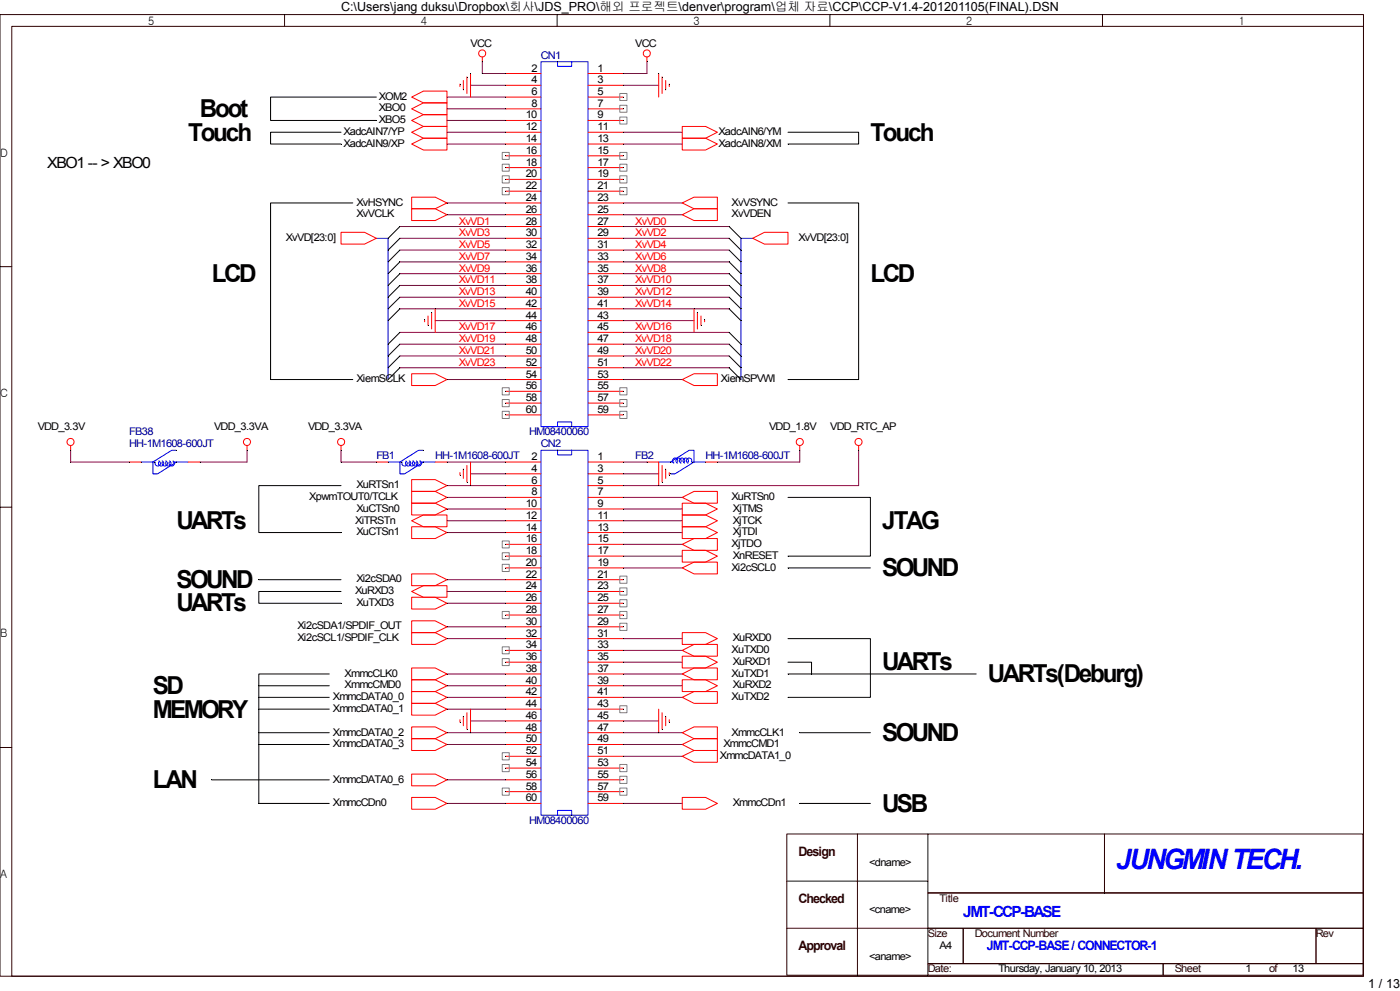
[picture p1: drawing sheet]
<svg xmlns="http://www.w3.org/2000/svg" width="297mm" height="210mm" viewBox="0 0 297 210" stroke-linecap="round" stroke-linejoin="round" font-family="sans-serif">
<g fill="none" stroke="#300000" stroke-width=".21">
<path d="M0 3.1h288.9v203.7h-288.9zM2.5 5.6h286.4v201.2h-286.4zM60.3 3.1v2.5M118.1 3.1v2.5M175.9 3.1v2.5M233.6 3.1v2.5M0 56.5h2.5M0 107.4h2.5M0 158.3h2.5M181.7 176.6v30M196.6 176.6h92.3v12.5h-92.3zM196.6 176.6h-29.9v30h29.9"/>
<path d="M234.1 176.6v12.5M166.7 196.6h29.9M166.7 186.6h29.9M196.6 189.1h92.3v7.5h-92.3zM196.6 196.6h7.5v7.5h-7.5zM204.1 196.6h74.8v7.5h-74.8zM278.9 196.6h10v7.5h-10zM196.6 204.1h49.9v2.5h-49.9zM246.5 204.1h42.4v2.5h-42.4z"/>
</g>
<g fill="none" stroke="#800040" stroke-width=".21">
<path d="M99.7 18.1h7.5M102.2 13.1v2.5h5M132.1 18.1h7.5M137.1 13.1v2.5h-5M94.7 20.6h12.5M94.7 23.1h12.5M94.7 28h12.5M94.7 25.5h12.5M94.7 30.5h12.5M132.1 28h12.5M132.1 30.5h12.5M84.7 48h22.5"/>
<path d="M84.7 50.5h22.5M84.7 53h22.5M84.7 55.5h22.5M84.7 58h22.5M94.7 43h12.5M94.7 45.5h12.5M132.1 48h22.4M132.1 50.5h22.4M132.1 53h22.4M132.1 55.5h22.4M132.1 58h22.4M132.1 43h12.5"/>
<path d="M132.1 45.5h12.5M84.7 77.9h22.5M84.7 60.5h22.5M84.7 63h22.5M84.7 65.4h22.5M84.7 70.4h22.5M84.7 72.9h22.5M84.7 75.4h22.5M92.2 67.9h15M132.1 77.9h22.4M132.1 60.5h22.4M132.1 63h22.4"/>
<path d="M132.1 65.4h22.4M132.1 70.4h22.4M132.1 72.9h22.4M132.1 75.4h22.4M132.1 67.9h15M15 95.4v2.5h12.4M52.4 95.4v2.5h-10M72.3 95.4v2.5h7.5M94.7 97.9h12.5M94.7 80.4h12.5M132.1 97.9h5M132.1 80.4h12.5"/>
<path d="M169.5 95.4v2.5h-17.5M182 95.4v7.5h-49.9M94.7 102.9h12.5M94.7 105.4h12.5M94.7 107.8h12.5M94.7 110.3h12.5M94.7 112.8h12.5M99.7 100.4h7.5M132.1 105.4h12.5M132.1 107.8h12.5M132.1 110.3h12.5M132.1 112.8h12.5"/>
<path d="M132.1 117.8h12.5M132.1 100.4h7.5M132.1 115.3h12.5M94.7 135.3h12.5M94.7 122.8h12.5M94.7 125.3h12.5M94.7 127.8h12.5M94.7 132.8h12.5M132.1 135.3h12.5M132.1 137.8h12.5M132.1 120.3h12.5M94.7 155.2h12.5"/>
<path d="M94.7 142.8h12.5M94.7 145.3h12.5M94.7 147.7h12.5M94.7 150.2h12.5M94.7 157.7h12.5M99.7 152.7h7.5M132.1 155.2h12.5M132.1 142.8h12.5M132.1 145.3h12.5M132.1 152.7h7.5M132.1 147.7h12.5M132.1 140.3h12.5"/>
<path d="M132.1 157.7h12.5M94.7 165.2h12.5M94.7 170.2h12.5M132.1 170.2h12.5M132.1 160.2h12.5"/>
</g>
<g fill="none" stroke="#00f" stroke-width=".21">
<path d="M114.6 13.1h10v77.3h-10zM118.2 13.1v.9h3v-.9M79.8 50.5h2.4v29.9M159.5 50.5h-2.5v29.9M29.9 97.9h2.7M33.7 97.6a.57 .57 0 0 1 .2 .8 .57 .57 0 0 1-.7 .3 .57 .57 0 0 1-.3-.8M34.4 97.6a.57 .57 0 0 1 .3 .8 .57 .57 0 0 1-.8 .2 .57 .57 0 0 1-.3-.7M35.1 97.6a.57 .57 0 0 1 .3 .8 .57 .57 0 0 1-.7 .3 .57 .57 0 0 1-.3-.8M35.9 97.6a.57 .57 0 0 1 .3 .8 .57 .57 0 0 1-.8 .3 .57 .57 0 0 1-.2-.8M36.7 97.6a.57 .57 0 0 1 .2 .8 .57 .57 0 0 1-.8 .2 .57 .57 0 0 1-.2-.7M36.7 97.9h3.2M37.4 95.4h-1l-4 2.5v2.5h1l4-2.5"/>
<path d="M82.2 97.9h2.8M86 97.6a.57 .57 0 0 1 .2 .8 .57 .57 0 0 1-.7 .2 .57 .57 0 0 1-.3-.7M86.7 97.6a.57 .57 0 0 1 .3 .8 .57 .57 0 0 1-.8 .2 .57 .57 0 0 1-.2-.7M87.5 97.6a.57 .57 0 0 1 .3 .8 .57 .57 0 0 1-.8 .3 .57 .57 0 0 1-.2-.8M88.2 97.6a.57 .57 0 0 1 .3 .8 .57 .57 0 0 1-.8 .2 .57 .57 0 0 1-.2-.7M89 97.6a.57 .57 0 0 1 .3 .8 .57 .57 0 0 1-.8 .2 .57 .57 0 0 1-.3-.7M89 97.9h3.2M89.7 95.4h-1l-4 2.5v2.5h1.1l3.9-2.5M114.6 95.4h10v77.3h-10zM118.2 90.4v-1h3v1M118.2 95.4v.9h3v-.9M139.6 97.9h3.2"/>
<path d="M142.1 97.9l4-2.5h1v2.5l-4 2.5h-1M143.6 97.9a.57 .57 0 0 0-.2-.8 .57 .57 0 0 0-.8 .2 .57 .57 0 0 0 .2 .8M144.3 97.9a.57 .57 0 0 0-.3-.8 .57 .57 0 0 0-.7 .2 .57 .57 0 0 0 .3 .8M145.1 97.9a.57 .57 0 0 0-.3-.8 .57 .57 0 0 0-.8 .2 .57 .57 0 0 0 .3 .8M145.8 97.9a.57 .57 0 0 0-.2-.8 .57 .57 0 0 0-.8 .2 .57 .57 0 0 0 .3 .8M146.5 97.9a.57 .57 0 0 0-.2-.8 .57 .57 0 0 0-.8 .2 .57 .57 0 0 0 .3 .8M146.8 97.9h2.7M118.2 172.7v-1h3v1"/>
</g>
<g fill="none" stroke="#f00" stroke-width=".21">
<path d="M97.5 17.8v.5M98.2 17.1v1.9M99 16.3v3.5M99.7 15.6v5M102.2 12.1v1M107.2 15.6h7.4M107.2 18.1h7.4M124.6 15.6h7.5M124.6 18.1h7.5M137.1 12.1v1M139.6 15.6v5M140.3 16.3v3.5"/>
<path d="M141.1 17.1v1.9M141.8 17.8v.5M87.2 20.6l2.5-1.3h5v2.5h-5zM87.2 23.1l2.5-1.3h5v2.5h-5zM87.2 28l2.5-1.2h5v2.5h-5zM87.2 25.5l2.5-1.2h5v2.5h-5zM87.2 30.5l2.5-1.2h5v2.5h-5zM107.2 20.6h7.4M107.2 23.1h7.4M107.2 25.5h7.4M107.2 28h7.4M107.2 30.5h7.4"/>
<path d="M107.2 33h7.4M107.2 35.5h7.4M107.2 38h7.4M124.6 20.6h7.5M124.6 23.1h7.5M124.6 25.5h7.5M124.6 28h7.5M124.6 30.5h7.5M124.6 33h7.5M124.6 35.5h7.5M124.6 38h7.5M144.6 26.8h4.9l2.5 1.2-2.5 1.3h-4.9z"/>
<path d="M144.6 29.3h4.9l2.5 1.2-2.5 1.3h-4.9zM72.3 49.2h5l2.5 1.3-2.5 1.2h-5zM87.2 41.8h5l2.5 1.2-2.5 1.2h-5zM87.2 44.2h5l2.5 1.3-2.5 1.2h-5zM107.2 40.5h7.4M107.2 43h7.4M107.2 45.5h7.4M107.2 48h7.4M107.2 50.5h7.4M107.2 53h7.4M107.2 55.5h7.4M107.2 58h7.4"/>
<path d="M124.6 40.5h7.5M124.6 43h7.5M124.6 45.5h7.5M124.6 48h7.5M124.6 50.5h7.5M124.6 53h7.5M124.6 55.5h7.5M124.6 58h7.5M144.6 43l2.5-1.2h4.9v2.4h-4.9zM144.6 45.5l2.5-1.3h4.9v2.5h-4.9zM159.5 50.5l2.5-1.3h5v2.5h-5zM87.2 79.2h5l2.5 1.2-2.5 1.3h-5z"/>
<path d="M90 67.7v.5M90.7 66.9v2M91.5 66.2v3.5M92.2 65.4v5M107.2 60.5h7.4M107.2 63h7.4M107.2 65.4h7.4M107.2 67.9h7.4M107.2 70.4h7.4M107.2 72.9h7.4M107.2 75.4h7.4M107.2 77.9h7.4"/>
<path d="M124.6 60.5h7.5M124.6 63h7.5M124.6 65.4h7.5M124.6 67.9h7.5M124.6 70.4h7.5M124.6 72.9h7.5M124.6 75.4h7.5M124.6 77.9h7.5M147.1 65.4v5M147.8 66.2v3.5M148.6 66.9v2M149.3 67.7v.5"/>
<path d="M15 94.4v1M27.4 97.9h2.5M39.9 97.9h2.5M52.4 94.4v1M72.3 94.4v1M79.8 97.9h2.4M92.2 97.9h2.5M98.2 99.3v2M99 98.6v3.5M99.7 97.9v5M107.2 97.9h7.4M107.2 80.4h7.4"/>
<path d="M107.2 82.9h7.4M107.2 85.4h7.4M107.2 87.9h7.4M124.6 97.9h7.5M124.6 80.4h7.5M124.6 82.9h7.5M124.6 85.4h7.5M124.6 87.9h7.5M137.1 97.9h2.5v5M140.3 98.6v3.5M141.1 99.3v2M144.6 80.4l2.5-1.2h4.9v2.5h-4.9z"/>
<path d="M149.5 97.9h2.5M169.5 94.4v1M182 94.4v1M87.2 101.6h5l2.5 1.3-2.5 1.2h-5zM87.2 104.1h5l2.5 1.3-2.5 1.2h-5zM87.2 106.6h5l2.5 1.2-2.5 1.3h-5zM87.2 111.6h5l2.5 1.2-2.5 1.3h-5zM87.2 110.3l2.5-1.2h5v2.5h-5zM97.5 100.1v.5M107.2 100.4h7.4M107.2 102.9h7.4M107.2 105.4h7.4"/>
<path d="M107.2 107.8h7.4M107.2 110.3h7.4M107.2 112.8h7.4M107.2 115.3h7.4M107.2 117.8h7.4M124.6 100.4h7.5M124.6 102.9h7.5M124.6 105.4h7.5M124.6 107.8h7.5M124.6 110.3h7.5M124.6 112.8h7.5M124.6 115.3h7.5"/>
<path d="M124.6 117.8h7.5M141.8 100.1v.5M144.6 106.6h4.9l2.5 1.2-2.5 1.3h-4.9zM144.6 109.1h4.9l2.5 1.2-2.5 1.3h-4.9zM144.6 111.6h4.9l2.5 1.2-2.5 1.3h-4.9zM144.6 116.6h4.9l2.5 1.2-2.5 1.3h-4.9zM144.6 115.3l2.5-1.2h4.9v2.5h-4.9zM144.6 105.4l2.5-1.3h4.9v2.5h-4.9zM87.2 121.6h5l2.5 1.2-2.5 1.3h-5zM87.2 125.3l2.5-1.2h5v2.4h-5zM87.2 126.5h5l2.5 1.3-2.5 1.2h-5zM87.2 131.5h5l2.5 1.3-2.5 1.2h-5z"/>
<path d="M87.2 134h5l2.5 1.3-2.5 1.2h-5zM107.2 120.3h7.4M107.2 122.8h7.4M107.2 125.3h7.4M107.2 127.8h7.4M107.2 130.3h7.4M107.2 132.8h7.4M107.2 135.3h7.4M107.2 137.8h7.4M124.6 120.3h7.5M124.6 122.8h7.5M124.6 125.3h7.5"/>
<path d="M124.6 127.8h7.5M124.6 130.3h7.5M124.6 132.8h7.5M124.6 135.3h7.5M124.6 137.8h7.5M144.6 139h4.9l2.5 1.3-2.5 1.2h-4.9zM144.6 134h4.9l2.5 1.3-2.5 1.2h-4.9zM144.6 137.8l2.5-1.3h4.9v2.5h-4.9zM144.6 120.3l2.5-1.2h4.9v2.5h-4.9zM87.2 141.5h5l2.5 1.3-2.5 1.2h-5zM87.2 144h5l2.5 1.3-2.5 1.2h-5zM87.2 146.5h5l2.5 1.2-2.5 1.3h-5z"/>
<path d="M87.2 149h5l2.5 1.2-2.5 1.3h-5zM87.2 154h5l2.5 1.2-2.5 1.3h-5zM87.2 156.5h5l2.5 1.2-2.5 1.3h-5zM97.5 152.4v.6M98.2 151.7v2M99 151v3.5M99.7 150.2v5M107.2 140.3h7.4M107.2 142.8h7.4M107.2 145.3h7.4M107.2 147.7h7.4M107.2 150.2h7.4"/>
<path d="M107.2 152.7h7.4M107.2 155.2h7.4M107.2 157.7h7.4M124.6 140.3h7.5M124.6 142.8h7.5M124.6 145.3h7.5M124.6 147.7h7.5M124.6 150.2h7.5M124.6 152.7h7.5M124.6 155.2h7.5M124.6 157.7h7.5M139.6 150.2v5"/>
<path d="M140.3 151v3.5M141.1 151.7v2M141.8 152.4v.6M144.6 155.2l2.5-1.2h4.9v2.5h-4.9zM144.6 144h4.9l2.5 1.3-2.5 1.2h-4.9zM144.6 147.7l2.5-1.2h4.9v2.5h-4.9zM144.6 142.8l2.5-1.3h4.9v2.5h-4.9zM144.6 157.7l2.5-1.2h4.9v2.5h-4.9zM87.2 164h5l2.5 1.2-2.5 1.2h-5zM87.2 168.9h5l2.5 1.3-2.5 1.2h-5zM107.2 160.2h7.4M107.2 162.7h7.4"/>
<path d="M107.2 165.2h7.4M107.2 167.7h7.4M107.2 170.2h7.4M124.6 160.2h7.5M124.6 162.7h7.5M124.6 165.2h7.5M124.6 167.7h7.5M124.6 170.2h7.5M144.6 168.9h4.9l2.5 1.3-2.5 1.2h-4.9zM144.6 160.2l2.5-1.2h4.9v2.5h-4.9z"/>
<circle cx="102.2" cy="11.3" r=".74"/>
<circle cx="137.1" cy="11.3" r=".74"/>
<circle cx="14.9" cy="93.6" r=".74"/>
<circle cx="52.4" cy="93.6" r=".76"/>
<circle cx="72.3" cy="93.6" r=".75"/>
<circle cx="169.5" cy="93.6" r=".75"/>
<circle cx="181.9" cy="93.6" r=".74"/>
</g>
<g fill="none" stroke="#808080" stroke-width=".21">
<path d="M131.3 19.8h1.6v1.5h-1.6zM106.4 32.3h1.5v1.5h-1.5zM106.4 34.8h1.5v1.5h-1.5zM106.4 37.2h1.5v1.6h-1.5zM106.4 39.7h1.5v1.6h-1.5zM131.3 22.3h1.6v1.5h-1.6zM131.3 24.8h1.6v1.5h-1.6zM131.3 32.3h1.6v1.5h-1.6zM131.3 34.8h1.6v1.5h-1.6zM131.3 37.2h1.6v1.6h-1.6zM131.3 39.7h1.6v1.6h-1.6zM106.4 82.1h1.5v1.5h-1.5z"/>
<path d="M106.4 84.6h1.5v1.5h-1.5zM106.4 87.1h1.5v1.5h-1.5zM131.3 82.1h1.6v1.5h-1.6zM131.3 84.6h1.6v1.5h-1.6zM131.3 87.1h1.6v1.5h-1.6zM106.4 114.6h1.5v1.5h-1.5zM106.4 117.1h1.5v1.5h-1.5zM106.4 119.5h1.5v1.6h-1.5zM106.4 129.5h1.5v1.5h-1.5zM106.4 137h1.5v1.5h-1.5zM106.4 139.5h1.5v1.5h-1.5zM131.3 122h1.6v1.5h-1.6z"/>
<path d="M131.3 124.5h1.6v1.5h-1.6zM131.3 127h1.6v1.5h-1.6zM131.3 129.5h1.6v1.5h-1.6zM131.3 132h1.6v1.5h-1.6zM106.4 159.4h1.5v1.5h-1.5zM131.3 149.5h1.6v1.5h-1.6zM106.4 161.9h1.5v1.5h-1.5zM106.4 166.9h1.5v1.5h-1.5zM131.3 161.9h1.6v1.5h-1.6zM131.3 164.4h1.6v1.5h-1.6zM131.3 166.9h1.6v1.5h-1.6z"/>
</g>
<g fill="none" stroke="#000" stroke-width=".21">
<path d="M72.3 28h-15v2.5h15M79.8 20.6h-22.5v4.9h22.5M167 28h15v2.5h-15M74.8 43h-17.5v37.4h17.5M84.7 50.5l-2.5 2.5M84.7 53l-2.5 2.5M84.7 58l-2.5 2.5M84.7 55.5l-2.5 2.5M84.7 48l-2.5 2.5M154.5 50.5l2.5 2.5M154.5 53l2.5 2.5M154.5 58l2.5 2.5"/>
<path d="M154.5 55.5l2.5 2.5M154.5 48l2.5 2.5M167 43h15v37.4h-15M84.7 60.5l-2.5 2.5M84.7 65.4l-2.5 2.5M84.7 63l-2.5 2.4M84.7 72.9l-2.5 2.5M84.7 75.4l-2.5 2.5M84.7 70.4l-2.5 2.5M84.7 77.9l-2.5 2.5M154.5 60.5l2.5 2.5M154.5 65.4l2.5 2.5"/>
<path d="M154.5 63l2.5 2.4M154.5 72.9l2.5 2.5M154.5 75.4l2.5 2.5M154.5 70.4l2.5 2.5M154.5 77.9l2.5 2.5M72.3 102.9h-17.5v9.9h17.5M167 105.4h17.5v12.4h-17.5M54.8 122.8h17.5M72.3 125.3h-17.5v2.5h17.5M167 135.3h17.5v12.4h-17.5M167 120.3h17.5M54.8 155.2h15"/>
<path d="M54.8 145.3h15M54.8 147.7h15M54.8 150.2h15M54.8 157.7h15M69.8 142.8h-15v27.4h15M167 140.3h5v2.5h-5M169.5 155.2h15M172 142.8h34.9M44.9 165.2h24.9M169.5 170.2h15"/>
</g>
<text font-size="6" fill="#00f" x="236.5" y="184">JUNGMIN TECH.</text>
<g font-size="5.2">
<text x="39.9" y="29.8">Touch</text>
<text x="42.4" y="24.8">Boot</text>
<text x="184.5" y="29.8">Touch</text>
<text x="44.9" y="59.7">LCD</text>
<text x="184.5" y="59.7">LCD</text>
<text x="37.4" y="112.1">UARTs</text>
<text x="187" y="112.1">JTAG</text>
<text x="37.4" y="124.5">SOUND</text>
<text x="187" y="122.1">SOUND</text>
<text x="37.4" y="129.5">UARTs</text>
<text x="187" y="142">UARTs</text>
<text x="32.4" y="147">SD</text>
<text x="209.4" y="144.5">UARTs(Deburg)</text>
<text x="32.4" y="152">MEMORY</text>
<text x="187" y="157">SOUND</text>
<text x="32.4" y="166.9">LAN</text>
<text x="187" y="171.9">USB</text>
</g>
<text font-size="3.3" x="10" y="35.6">XBO1 -- &gt; XBO0</text>
<text font-size="3.3" fill="#00f" x="204.1" y="194.2">JMT-CCP-BASE</text>
<g font-size="2.8" fill="#300000">
<text x="169.2" y="181.4">Design</text>
<text x="169.2" y="191.3">Checked</text>
<text x="169.2" y="201.3">Approval</text>
</g>
<text font-size="2.8" fill="#00f" x="209.1" y="201.3">JMT-CCP-BASE / CONNECTOR-1</text>
<g font-size="2.7">
<text x="72.3" y="2.4">C:\Users\jang duksu\Dropbox\회사\JDS_PRO\해외 프로젝트\denver\program\업체 자료\CCP\CCP-V1.4-201201105(FINAL).DSN</text>
<text x="290" y="209.3">1 / 13</text>
</g>
<g font-size="2.5">
<text x="31.4" y="5.2">5</text>
<text x="89.2" y="5.2">4</text>
<text x="146.9" y="5.2">3</text>
<text x="204.8" y="5.2">2</text>
<text x="262.5" y="5.2">1</text>
<text x="0" y="33.2">D</text>
<text x="0" y="84.1">C</text>
<text x="0" y="135">B</text>
<text x="0" y="185.9">A</text>
</g>
<g font-size="2.2">
<text x="99.7" y="9.9">VCC</text>
<text x="134.6" y="9.9">VCC</text>
<text x="112.7" y="15.1">2</text>
<text x="112.7" y="17.6">4</text>
<text x="126.6" y="15.1">1</text>
<text x="126.6" y="17.6">3</text>
<text x="80.3" y="21.1">XOM2</text>
<text x="80.3" y="23.6">XBO0</text>
<text x="112.7" y="20.1">6</text>
<text x="112.7" y="22.6">8</text>
<text x="126.6" y="20.1">5</text>
<text x="126.6" y="22.6">7</text>
<text x="72.8" y="28.6">XadcAIN7/YP</text>
<text x="80.3" y="26.1">XBO5</text>
<text x="111.4" y="25.1">10</text>
<text x="111.4" y="27.6">12</text>
<text x="126.6" y="25.1">9</text>
<text x="126.6" y="27.6">11</text>
<text x="152.3" y="28.6">XadcAIN6/YM</text>
<text x="72.8" y="31.1">XadcAIN9/XP</text>
<text x="111.4" y="30.1">14</text>
<text x="111.4" y="32.6">16</text>
<text x="111.4" y="35.1">18</text>
<text x="126.6" y="30.1">13</text>
<text x="126.6" y="32.6">15</text>
<text x="126.6" y="35.1">17</text>
<text x="152.3" y="31.1">XadcAIN8/XM</text>
<text x="111.4" y="37.6">20</text>
<text x="111.4" y="40.1">22</text>
<text x="126.6" y="37.6">19</text>
<text x="126.6" y="40.1">21</text>
<text x="75.5" y="43.6">XvHSYNC</text>
<text x="75.5" y="46">XvVCLK</text>
<text x="111.4" y="42.6">24</text>
<text x="111.4" y="45.1">26</text>
<text x="111.4" y="47.6">28</text>
<text x="126.6" y="42.6">23</text>
<text x="126.6" y="45.1">25</text>
<text x="126.6" y="47.6">27</text>
<text x="155" y="43.6">XvVSYNC</text>
<text x="155" y="46">XvVDEN</text>
<text x="60.6" y="51">XvVD[23:0]</text>
<text x="111.4" y="50.1">30</text>
<text x="111.4" y="52.5">32</text>
<text x="126.6" y="50.1">29</text>
<text x="126.6" y="52.5">31</text>
<text x="169.2" y="51">XvVD[23:0]</text>
<text x="111.4" y="55">34</text>
<text x="111.4" y="57.5">36</text>
<text x="126.6" y="55">33</text>
<text x="126.6" y="57.5">35</text>
<text x="111.4" y="60">38</text>
<text x="111.4" y="62.5">40</text>
<text x="111.4" y="65">42</text>
<text x="126.6" y="60">37</text>
<text x="126.6" y="62.5">39</text>
<text x="126.6" y="65">41</text>
<text x="111.4" y="67.5">44</text>
<text x="111.4" y="70">46</text>
<text x="126.6" y="67.5">43</text>
<text x="126.6" y="70">45</text>
<text x="111.4" y="72.5">48</text>
<text x="111.4" y="75">50</text>
<text x="111.4" y="77.5">52</text>
<text x="126.6" y="72.5">47</text>
<text x="126.6" y="75">49</text>
<text x="126.6" y="77.5">51</text>
<text x="75.5" y="81">XiemSCLK</text>
<text x="111.4" y="80">54</text>
<text x="111.4" y="82.5">56</text>
<text x="126.6" y="80">53</text>
<text x="126.6" y="82.5">55</text>
<text x="152.8" y="81">XiemSPVWI</text>
<text x="111.4" y="85">58</text>
<text x="111.4" y="87.5">60</text>
<text x="126.6" y="85">57</text>
<text x="126.6" y="87.5">59</text>
<text x="8" y="91.2">VDD_3.3V</text>
<text x="45.4" y="91.2">VDD_3.3VA</text>
<text x="65.3" y="91.2">VDD_3.3VA</text>
<text x="163" y="91.2">VDD_1.8V</text>
<text x="176" y="91.2">VDD_RTC_AP</text>
<text x="112.7" y="97.4">2</text>
<text x="112.7" y="99.9">4</text>
<text x="126.6" y="97.4">1</text>
<text x="126.6" y="99.9">3</text>
<text x="65.5" y="105.9">XpwmTOUT0/TCLK</text>
<text x="75.5" y="103.4">XuRTSn1</text>
<text x="111.4" y="107.4">10</text>
<text x="112.7" y="102.4">6</text>
<text x="112.7" y="104.9">8</text>
<text x="126.6" y="102.4">5</text>
<text x="126.6" y="104.9">7</text>
<text x="126.6" y="107.4">9</text>
<text x="155" y="105.9">XuRTSn0</text>
<text x="75.3" y="110.9">XiTRSTn</text>
<text x="75.5" y="108.4">XuCTSn0</text>
<text x="75.5" y="113.4">XuCTSn1</text>
<text x="111.4" y="109.9">12</text>
<text x="111.4" y="112.4">14</text>
<text x="126.6" y="109.9">11</text>
<text x="126.6" y="112.4">13</text>
<text x="155.3" y="108.4">XjTMS</text>
<text x="155.3" y="110.9">XjTCK</text>
<text x="155.3" y="113.4">XjTDI</text>
<text x="111.4" y="114.9">16</text>
<text x="111.4" y="117.4">18</text>
<text x="111.4" y="119.9">20</text>
<text x="126.6" y="114.9">15</text>
<text x="126.6" y="117.4">17</text>
<text x="126.6" y="119.9">19</text>
<text x="155" y="115.9">XjTDO</text>
<text x="155.3" y="118.4">XnRESET</text>
<text x="75.3" y="125.9">XuRXD3</text>
<text x="75.5" y="123.4">Xi2cSDA0</text>
<text x="111.4" y="122.4">22</text>
<text x="111.4" y="124.9">24</text>
<text x="126.6" y="122.4">21</text>
<text x="126.6" y="124.9">23</text>
<text x="155" y="120.9">Xi2cSCL0</text>
<text x="75.5" y="128.3">XuTXD3</text>
<text x="111.4" y="127.4">26</text>
<text x="111.4" y="129.9">28</text>
<text x="126.6" y="127.4">25</text>
<text x="126.6" y="129.9">27</text>
<text x="63.1" y="133.3">Xi2cSDA1/SPDIF_OUT</text>
<text x="63.1" y="135.8">Xi2cSCL1/SPDIF_CLK</text>
<text x="111.4" y="132.3">30</text>
<text x="111.4" y="134.8">32</text>
<text x="111.4" y="137.3">34</text>
<text x="126.6" y="132.3">29</text>
<text x="126.6" y="134.8">31</text>
<text x="126.6" y="137.3">33</text>
<text x="155.3" y="135.8">XuRXD0</text>
<text x="73" y="143.3">XmmcCLK0</text>
<text x="111.4" y="139.8">36</text>
<text x="111.4" y="142.3">38</text>
<text x="126.6" y="139.8">35</text>
<text x="126.6" y="142.3">37</text>
<text x="155" y="143.3">XuTXD1</text>
<text x="155" y="138.3">XuTXD0</text>
<text x="155.3" y="140.8">XuRXD1</text>
<text x="70.5" y="148.3">XmmcDATA0_0</text>
<text x="73" y="145.8">XmmcCMD0</text>
<text x="111.4" y="144.8">40</text>
<text x="111.4" y="147.3">42</text>
<text x="111.4" y="149.8">44</text>
<text x="126.6" y="144.8">39</text>
<text x="126.6" y="147.3">41</text>
<text x="126.6" y="149.8">43</text>
<text x="155" y="148.3">XuTXD2</text>
<text x="155.3" y="145.8">XuRXD2</text>
<text x="70.5" y="150.8">XmmcDATA0_1</text>
<text x="70.5" y="155.8">XmmcDATA0_2</text>
<text x="111.4" y="152.3">46</text>
<text x="111.4" y="154.8">48</text>
<text x="126.6" y="152.3">45</text>
<text x="126.6" y="154.8">47</text>
<text x="155" y="155.8">XmmcCLK1</text>
<text x="70.5" y="158.3">XmmcDATA0_3</text>
<text x="111.4" y="157.3">50</text>
<text x="111.4" y="159.8">52</text>
<text x="126.6" y="157.3">49</text>
<text x="126.6" y="159.8">51</text>
<text x="152.5" y="160.8">XmmcDATA1_0</text>
<text x="153.3" y="158.3">XmmcCMD1</text>
<text x="70.5" y="165.8">XmmcDATA0_6</text>
<text x="111.4" y="162.3">54</text>
<text x="111.4" y="164.8">56</text>
<text x="111.4" y="167.3">58</text>
<text x="126.6" y="162.3">53</text>
<text x="126.6" y="164.8">55</text>
<text x="126.6" y="167.3">57</text>
<text x="70.5" y="170.7">XmmcCDn0</text>
<text x="111.4" y="169.7">60</text>
<text x="126.6" y="169.7">59</text>
<text x="155.3" y="170.7">XmmcCDn1</text>
<text x="184.2" y="183.5">&lt;dname&gt;</text>
<text x="184.2" y="193.4">&lt;cname&gt;</text>
<text x="184.2" y="203.4">&lt;aname&gt;</text>
<text x="199.1" y="200.9">A4</text>
<text x="211.6" y="205.9">Thursday, January 10, 2013</text>
<text x="264" y="205.9">1</text>
<text x="273.9" y="205.9">13</text>
</g>
<g font-size="2.2" fill="#000080">
<text x="114.6" y="12.4">CN1</text>
<text x="27.4" y="92.2">FB38</text>
<text x="27.4" y="94.7">HH-1M1608-600JT</text>
<text x="112.1" y="92.2">HM08400060</text>
<text x="114.6" y="94.7">CN2</text>
<text x="79.8" y="97.2">FB1</text>
<text x="92.2" y="97.2">HH-1M1608-600JT</text>
<text x="134.6" y="97.2">FB2</text>
<text x="149.5" y="97.2">HH-1M1608-600JT</text>
<text x="112.1" y="174.5">HM08400060</text>
</g>
<g font-size="2.2" fill="#f00">
<text x="97.2" y="47.6">XvVD1</text>
<text x="134.6" y="47.6">XvVD0</text>
<text x="97.2" y="50.1">XvVD3</text>
<text x="97.2" y="52.5">XvVD5</text>
<text x="134.6" y="50.1">XvVD2</text>
<text x="134.6" y="52.5">XvVD4</text>
<text x="97.2" y="55">XvVD7</text>
<text x="97.2" y="57.5">XvVD9</text>
<text x="134.6" y="55">XvVD6</text>
<text x="134.6" y="57.5">XvVD8</text>
<text x="97.2" y="60">XvVD11</text>
<text x="97.2" y="62.5">XvVD13</text>
<text x="97.2" y="65">XvVD15</text>
<text x="134.6" y="60">XvVD10</text>
<text x="134.6" y="62.5">XvVD12</text>
<text x="134.6" y="65">XvVD14</text>
<text x="97.2" y="70">XvVD17</text>
<text x="134.6" y="70">XvVD16</text>
<text x="97.2" y="77.5">XvVD23</text>
<text x="97.2" y="72.5">XvVD19</text>
<text x="97.2" y="75">XvVD21</text>
<text x="134.6" y="72.5">XvVD18</text>
<text x="134.6" y="75">XvVD20</text>
<text x="134.6" y="77.5">XvVD22</text>
</g>
<g font-size="2.2" fill="#300000">
<text x="199.1" y="190.9">Title</text>
<text x="196.6" y="198.4">Size</text>
<text x="206.6" y="198.4">Document Number</text>
<text x="278.9" y="198.4">Rev</text>
<text x="196.6" y="205.9">Date:</text>
<text x="249" y="205.9">Sheet</text>
<text x="268.9" y="205.9">of</text>
</g>
</svg>
